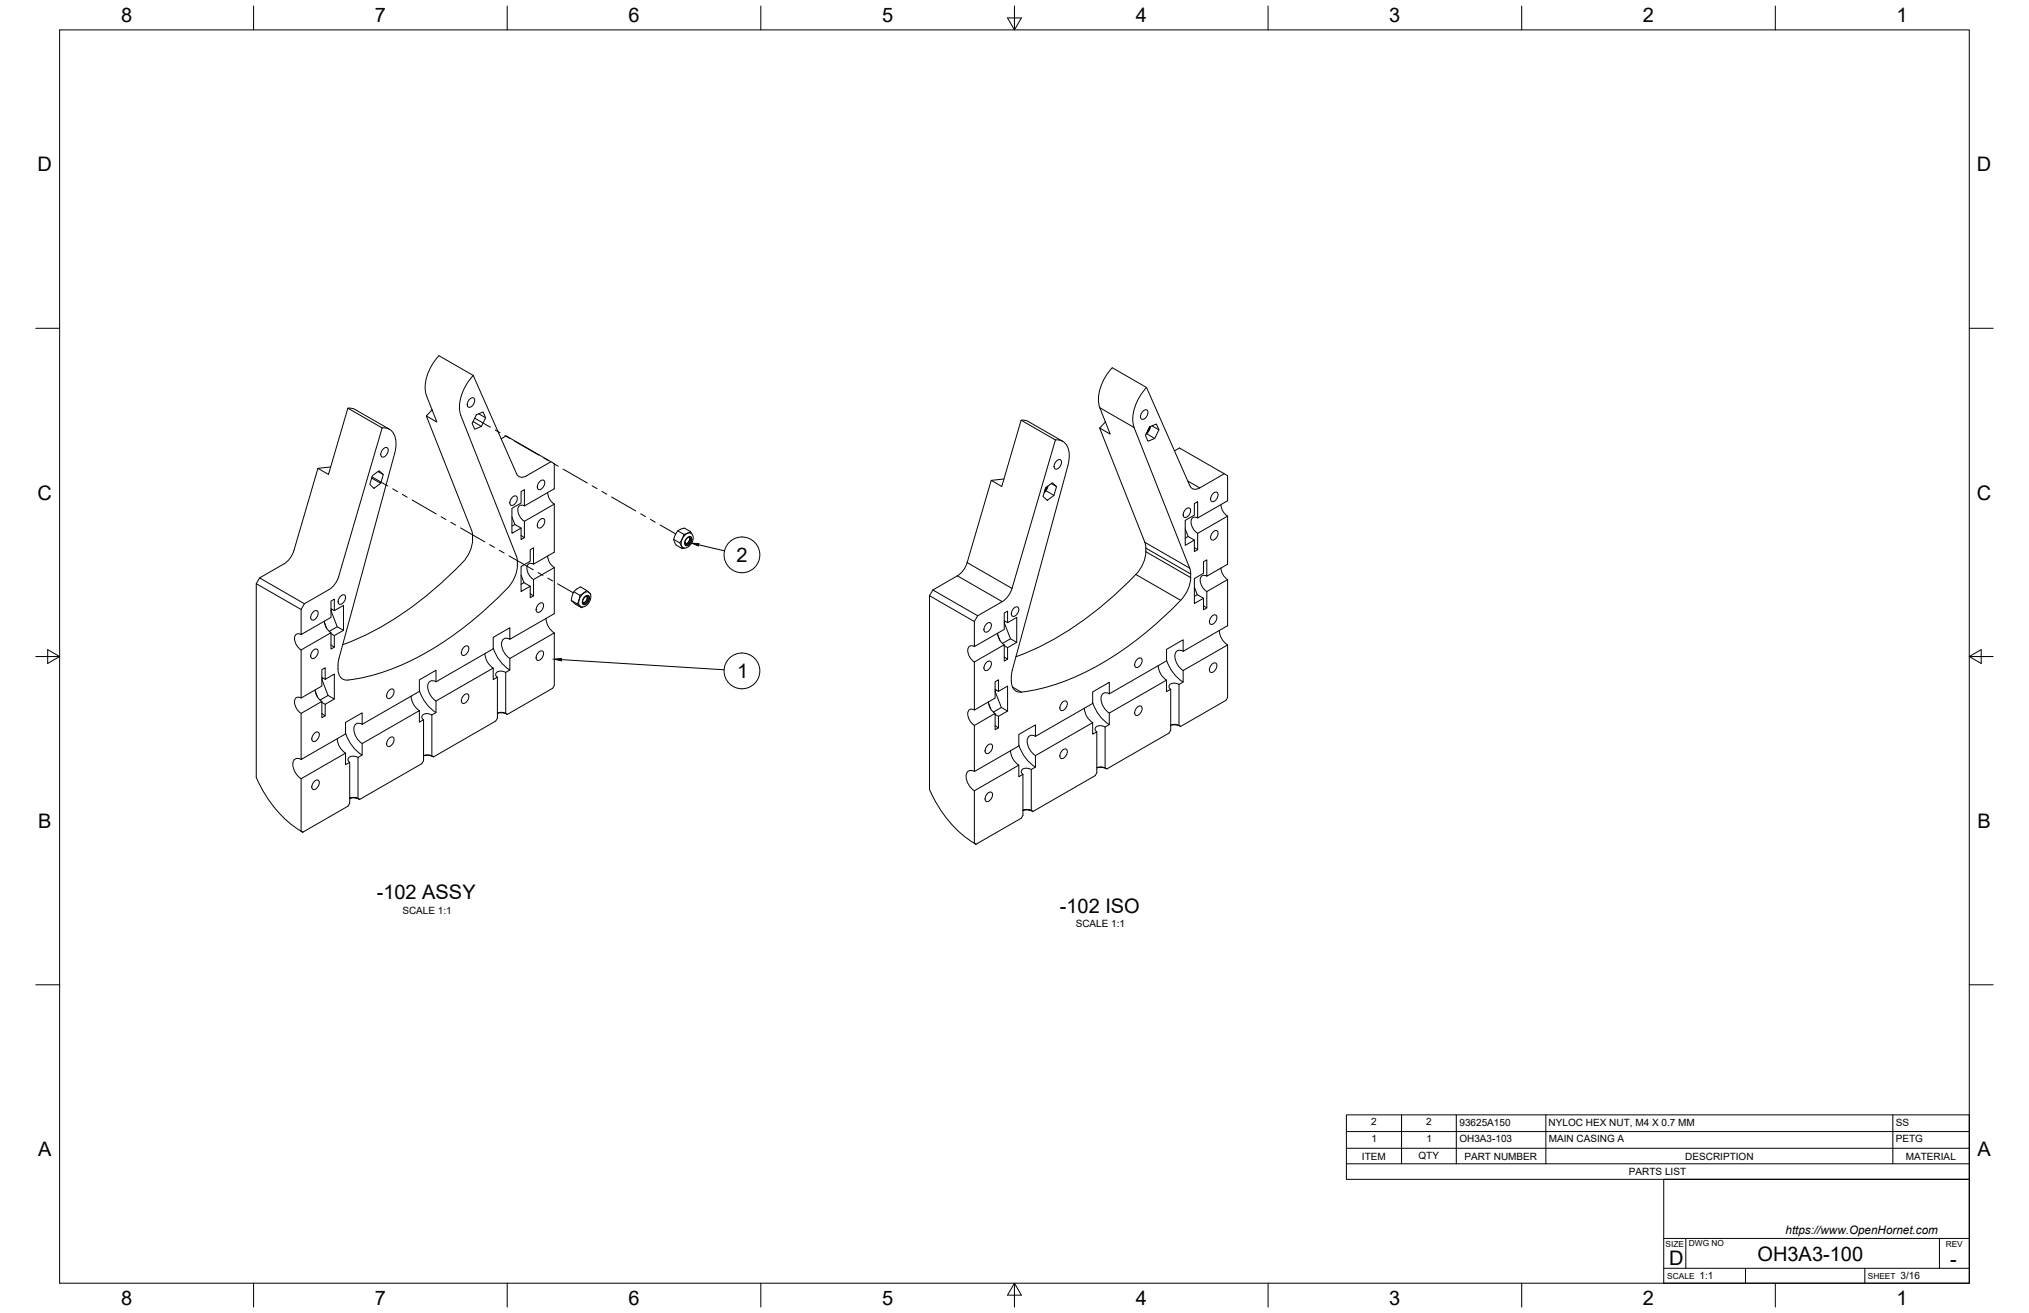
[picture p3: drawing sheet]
<svg xmlns="http://www.w3.org/2000/svg" width="864mm" height="559mm" viewBox="0 0 864 559" stroke-linecap="round" stroke-linejoin="round" font-family="sans-serif">
<!-- layer: Visible -->
<g fill="none" stroke="#000" stroke-width=".43">
<path d="M201.4 159.8l-14.6-8.4a19.5 19.5 0 0 0-5.6 16l.3 1M201.4 159.8l18.5 41.9M201.4 159.8a19.5 19.5 0 0 0-5.6 16l.3 1M148.1 173.7l1.6 .1 1.5 .5 14.6 8.4M181.5 177l19.2 48.7 .4 1.4v2.6M181.5 168.4l4.4 11.2-4.4-2.6 2.4-2.5M196.1 176.8l23.7 59.9M200 169.8a1.13 1.13 0 0 1 1.6-.4 1.13 1.13 0 0 1 .4 1.5 2.52 2.52 0 0 1-2.7 2.4 2.53 2.53 0 0 1 .7-3.5zM201.3 179.4l3.6 2.1M202.7 176.5l2.9-1.2 1.1 2.5-1.8 3.7-2.9 1.2-1-2.5zM203.7 176.1l3 1.7M434.6 178.8l1.7 .1 1.5 .5 14.5 8.4"/>
<path d="M486.6 174.9a1.13 1.13 0 0 1 1.5-.4 1.13 1.13 0 0 1 .4 1.5 2.52 2.52 0 0 1-2.6 2.4 2.53 2.53 0 0 1 .7-3.5zM488 164.9l18.5 41.9a2.66 2.66 0 0 0 4.2 .8l10.4-6M488 164.9l-14.6-8.4a19.5 19.5 0 0 0-5.6 16l4.7 12.2-4.5-2.5 2.5-2.6M488 164.9a19.5 19.5 0 0 0-5.6 16l24.1 61.3 .3 2M140.7 198.7l-5.4 .6M162.7 182.1a5.2 5.2 0 0 1 5.8 5.4v2.6l-.5 2.9M163.2 191a1.13 1.13 0 0 1 1.6-.5 1.13 1.13 0 0 1 .4 1.6 2.52 2.52 0 0 1-2.7 2.4 2.53 2.53 0 0 1 .7-3.5zM168 193l-23.7 87.1M213.3 186.8l2.1-1.3 20.5 11.8v10.7l-12.7 7.3v-6.9l-1.4 .8v4.9l-3.9 2.2v10.7l3.9-2.3v4.9l1.4-.8v-6.9l12.7-7.4M234.5 196.5l-10.4 6a2.66 2.66 0 0 1-4.2-.8M449.2 187.2l-18.5 63.2a10.1 10.1 0 0 1-4.1 5.7l-10.5 6-1.4 2.4v10.7l12.7-7.3v-7l1.5-.8v4.9l3.9-2.2v10.6l-3.9 2.2v4.9l-1.5 .8v-6.9l-12.7 7.3v20.5l8.8-5.1v-6.9l1.5-.9v4.9l3.9-2.2v10.6l-3.9 2.3v4.9l-1.5 .8v-7l-8.8 5.1v19.7l18.9-10.9v-4.9l7.1-4.1v4.9l24.4-14v-4.9l7-4.1v4.9l24.4-14v-4.9l7.1-4.1v4.9l18.9-10.9v-19.6M449.2 187.2l-14.6-8.4-8.2 28.2-4.5-2.6-10.2 35a10.1 10.1 0 0 1-4.2 5.7"/>
<path d="M449.2 187.2a5.2 5.2 0 0 1 5.8 5.5l.1 2.5-.6 2.9-23.6 87.1-.5 3M449.8 196.1a1.13 1.13 0 0 1 1.6-.4 1.13 1.13 0 0 1 .4 1.5 2.52 2.52 0 0 1-2.7 2.4 2.53 2.53 0 0 1 .7-3.5zM468 182.2l19.3 48.6a14.3 14.3 0 0 1-3.9 13.7 138.9 138.9 0 0 1-51 35M488 184.6l3.5 2M489 182.2l-.6 1.3M489.3 181.7l2.9-1.3 1.1 2.5-1.8 3.7-2.9 1.2-1.1-2.5zM489.7 181.5l-.5 1.6-1.4 1.7M490.3 181.2l3 1.7M499.9 191.9l2.1-1.3 20.5 11.9v10.6l-12.7 7.4v-7l-1.4 .8v4.9l-3.9 2.3v10.6l3.9-2.2v4.9l1.4-.8v-7l12.7-7.3M158.2 203.5l3.8 2.2M158.5 202.5l2.9-2.2 1.7 1.7-1.1 3.7-2.8 2.1-1.8-1.6zM160.9 200.7l2.2 1.3"/>
<path d="M218.2 211.5a1.13 1.13 0 0 1 1.5-.4 1.13 1.13 0 0 1 .4 1.6 2.52 2.52 0 0 1-2.6 2.3 2.53 2.53 0 0 1 .7-3.5zM223.2 215.3a1.86 1.86 0 0 0-2.3 .1 1.86 1.86 0 0 0-.5 2.3l1.2 2.7 1.6 1.5M229.9 204.8a1.13 1.13 0 0 1 1.5-.4 1.13 1.13 0 0 1 .4 1.5 2.52 2.52 0 0 1-2.6 2.4 2.53 2.53 0 0 1 .7-3.5zM233.1 209.6a6.2 6.2 0 0 0 2.8 4.9M235.9 214.5v20.5l-8.8 5.1v-6.9l-1.4 .8v4.9l-3.9 2.2v10.6l3.9-2.2v4.9l1.4-.8v-7l8.8-5M427.3 203.9l-5.4 .5M445.1 207.6l2.8-2.1 1.8 1.6-1.1 3.7-2.9 2.1-1.8-1.6zM445.2 208.9l3.4 1.9M445.3 207.4l-.5 1M445.5 207.3l-.8 1.4M446.1 206.8l-.6 1.6-1.1 1.3M447.5 205.8l2.2 1.3"/>
<path d="M504.8 216.7a1.13 1.13 0 0 1 1.5-.5 1.13 1.13 0 0 1 .4 1.6 2.52 2.52 0 0 1-2.7 2.3 2.53 2.53 0 0 1 .8-3.4zM516.4 209.9a1.13 1.13 0 0 1 1.6-.4 1.13 1.13 0 0 1 .4 1.6 2.52 2.52 0 0 1-2.7 2.3 2.53 2.53 0 0 1 .7-3.5zM519.7 214.8a6.3 6.3 0 0 0 2.8 4.9M522.5 219.7v20.4l-8.8 5.1v-6.9l-1.5 .8v4.9l-3.8 2.2v10.7l3.8-2.3v4.9l1.5-.8v-6.9l8.8-5.1M120.9 239.9l-10.4 6.1M120.9 239.9a9.9 9.9 0 0 0 4.2-5.6l10.2-35 4.5 2.6 8.3-28.2 14.5 8.4-18.4 63.2a10.1 10.1 0 0 1-4.2 5.6l-10.4 6-1.4 2.5v10.7l12.7-7.4v-6.9l1.4-.8v4.9l3.9-2.3v10.7l-3.9 2.2v4.9l-1.4 .8v-6.9l-12.7 7.3v20.5l8.8-5.1v-7l1.4-.8v4.9l3.9-2.2v10.6l-3.9 2.2v5l-1.4 .8v-7l-8.8 5.1v19.6l18.9-10.8v-5l7-4v4.9l24.4-14v-5l7.1-4v4.9l24.3-14.1v-4.8l7.1-4.1v4.9l18.9-10.9v-19.6M201.1 229.7a16.1 16.1 0 0 1-6.3 11.7 137.2 137.2 0 0 1-48.9 33M217.9 220l1.2 3.2 2.7 1.5M219.1 223.2l-1.2 .7M219.8 236.6l.4 2.5M220.2 239.1v1.6M221.8 227.9l1.4 .9"/>
<path d="M229.9 221.2a1.13 1.13 0 0 1 1.5-.4 1.13 1.13 0 0 1 .4 1.5 2.52 2.52 0 0 1-2.6 2.4 2.53 2.53 0 0 1 .7-3.5zM233.1 236.6a6.2 6.2 0 0 0 2.8 4.9M286.7 229.6l2.6 1.4M288.5 225.9l2.6 1.5M290.4 229.3l-.4 .7a1.59 1.59 0 0 0 .1 2.5v.1a.68 .68 0 0 0 .4 .8 .68 .68 0 0 0 .8-.2M291.4 227.8a1.97 1.97 0 0 1 2.9-.7l.7 1.6-.5 2.2-1.5 1.8-1.8 .5a1.76 1.76 0 0 1-1.2-2.8zM291.7 231.5a2.14 2.14 0 0 0 1.6-2.8 2.11 2.11 0 0 1-1.5 2.8M292.4 229.1l1.1-.4a1.8 1.8 0 0 1 .1 2 1.8 1.8 0 0 1-1.8 .9l-.2-1.2zM292.5 228.8a1.2 1.2 0 0 1 1.8-.2 1.2 1.2 0 0 1-.1 1.8l-.5 1a1.27 1.27 0 0 1-1.9 .8 1.27 1.27 0 0 1-.2-2zM293.9 226.3l-2.8-1.5-2.6 1.1-1.2 1.9-.6 1.8 .8 1.9 .3 .5 2.6 1.5M293.9 228.4a2.56 2.56 0 0 1-2.1 3.7M294.5 227.2l-.1-.1a.74 .74 0 0 0-.6-.7 .74 .74 0 0 0-.8 .4l-.9 .3a1.26 1.26 0 0 0-1.4 1.6l-.3 .6"/>
<path d="M504.5 225.1l1.2 3.2 2.7 1.6M505.7 228.3l-1.2 .7M508.4 233l1.4 .9M509.8 220.4a1.86 1.86 0 0 0-2.4 .1 1.86 1.86 0 0 0-.4 2.3l1.2 2.7 1.6 1.5M516.4 226.3a1.13 1.13 0 0 1 1.6-.4 1.13 1.13 0 0 1 .4 1.5 2.52 2.52 0 0 1-2.7 2.4 2.53 2.53 0 0 1 .7-3.5zM109.1 248.4v82.5a49.5 49.5 0 0 0 19.1 22.8M129.6 256.9l-19.1-10.9-1.4 2.4 19.1 11M140.9 259.9l2.6 6.8 2.7 1.6M140.9 259.1l1.4 .8M141.3 259.3l-.4 .6M145.1 253.6a1.13 1.13 0 0 1 1.5-.4 1.13 1.13 0 0 1 .4 1.6 2.52 2.52 0 0 1-2.6 2.3 2.53 2.53 0 0 1 .7-3.5zM216 250.4a138.4 138.4 0 0 1-51.2 35 56.6 56.6 0 0 1-18.2 3.9 4.3 4.3 0 0 1-2.7-4.7v-1.5"/>
<path d="M220.2 240.7a15 15 0 0 1-4.2 9.7M221.8 244.8l1.2 3.2 2.7 1.5M223 248l-1.2 .7M225.7 252.6l1.4 1M227.1 240.1a1.86 1.86 0 0 0-2.3 0 1.86 1.86 0 0 0-.5 2.3l1.2 2.8 1.6 1.4M229.4 257.1a1.13 1.13 0 0 1 1.5-.5 1.13 1.13 0 0 1 .4 1.6 2.52 2.52 0 0 1-2.7 2.3 2.53 2.53 0 0 1 .8-3.4zM243.2 255.5l2.5 1.5M244.2 251.9l2.6 1.5M246.8 257.9l.1 .1a.75 .75 0 0 0 1.2 .3M248.4 252.4l-.5 .4a1.87 1.87 0 0 0-1.4 2.3l-.2 .8a.9 .9 0 0 0-.5 .9 .9 .9 0 0 0 .6 .8l.4 .3M248.4 252.4a4.3 4.3 0 0 0-1.6 5.5M248.8 254.2l1.1-.4a1.8 1.8 0 0 1 .1 2 1.8 1.8 0 0 1-1.8 .9l-.1-1.2z"/>
<path d="M248.9 253.9a1.2 1.2 0 0 1 1.8-.2 1.2 1.2 0 0 1 0 1.8l-.6 1a1.27 1.27 0 0 1-1.8 .8 1.27 1.27 0 0 1-.3-2zM249.7 251.3l-2.6-1.5-.4 .2-2.5 1.9-.9 2.6a2.3 2.3 0 0 0 1.5 2.6l2.7 1.5M249.8 253.8a2.11 2.11 0 0 1-1.6 2.8 2.14 2.14 0 0 0 1.6-2.8M250.4 253.5a2.56 2.56 0 0 1-2.2 3.7M250.5 252l1 1.5-.1 1.5-.6 1.2-1 1.3-1 .6-1.1 .2-.9-.4M250.5 252l-.7-.1-1.4 .5M250.6 252.1l-.1-.1a.84 .84 0 0 0-.8-.7 .84 .84 0 0 0-.8 .7l-.5 .4M251 252.4l.4 .8M395.6 253.5v82.5a49.6 49.6 0 0 0 19.1 22.9M407.5 245.1l-10.5 6M431.6 258.8a1.13 1.13 0 0 1 1.6-.5 1.13 1.13 0 0 1 .4 1.6 2.52 2.52 0 0 1-2.7 2.3 2.53 2.53 0 0 1 .7-3.4zM506.8 244.3a14.7 14.7 0 0 1-4.3 11.2 138.5 138.5 0 0 1-51.1 35.1l-11.2 3.1a14.5 14.5 0 0 1-7.1 .7 4.3 4.3 0 0 1-2.7-4.7v-1.5"/>
<path d="M508.4 249.9l1.2 3.2 2.6 1.5M509.6 253.1l-1.2 .7M512.2 257.8l1.5 .9M513.7 245.2a1.86 1.86 0 0 0-2.4 .1 1.86 1.86 0 0 0-.4 2.2l1.2 2.8 1.6 1.5M519.7 241.7a6.3 6.3 0 0 0 2.8 5M128.2 270.1a1.86 1.86 0 0 0-2.3 0 1.86 1.86 0 0 0-.5 2.3l1.2 2.7 1.6 1.5M133.4 276.7a1.13 1.13 0 0 1 1.6-.4 1.13 1.13 0 0 1 .4 1.6 2.52 2.52 0 0 1-2.7 2.3 2.53 2.53 0 0 1 .7-3.5zM133.4 260.4a1.13 1.13 0 0 1 1.6-.5 1.13 1.13 0 0 1 .4 1.6 2.52 2.52 0 0 1-2.7 2.3 2.53 2.53 0 0 1 .7-3.4zM138.1 264.4a6.2 6.2 0 0 0 2.8 4.9M138.1 265l.9 2.4M140.9 269.7l1.4 .8M140.9 274.5l1.4 .9"/>
<path d="M143.5 266.7l-3.4 2M197.5 275.4a1.13 1.13 0 0 1 1.6-.4 1.13 1.13 0 0 1 .4 1.5 2.52 2.52 0 0 1-2.7 2.4 2.53 2.53 0 0 1 .7-3.5zM206.4 278.2a7.8 7.8 0 0 0 3.5 6.1M209.9 275.8a17.3 17.3 0 0 0 7.1 9.3M217 272.1a2.29 2.29 0 0 0-2.9 0 2.29 2.29 0 0 0-.6 2.8 7.9 7.9 0 0 0 3.5 5.3M229.4 277.5a1.13 1.13 0 0 1 1.5-.4 1.13 1.13 0 0 1 .4 1.5 2.52 2.52 0 0 1-2.7 2.4 2.53 2.53 0 0 1 .8-3.5zM232.4 263.2a7.8 7.8 0 0 0 3.5 6.2M414.7 275.2a1.86 1.86 0 0 0-2.3 0 1.86 1.86 0 0 0-.4 2.3l1.1 2.8 1.6 1.4M416.1 262.1l-19.1-11-1.4 2.4 19.1 11M420 265.5a1.13 1.13 0 0 1 1.5-.4 1.13 1.13 0 0 1 .4 1.5 2.52 2.52 0 0 1-2.6 2.4 2.53 2.53 0 0 1 .7-3.5zM424.6 269.5a6.3 6.3 0 0 0 2.9 4.9M424.7 270.1l.9 2.5"/>
<path d="M427.4 265l2.7 6.9 2.7 1.5M427.4 274.8l1.5 .8M427.4 264.2l1.5 .8M427.5 279.6l1.4 .9M427.9 264.4l-.5 .6M430.1 271.9l-3.4 1.9M503.6 277.2a2.29 2.29 0 0 0-2.9 0 2.29 2.29 0 0 0-.6 2.8 7.9 7.9 0 0 0 3.5 5.4M515.9 262.2a1.13 1.13 0 0 1 1.6-.4 1.13 1.13 0 0 1 .4 1.5 2.52 2.52 0 0 1-2.7 2.4 2.53 2.53 0 0 1 .7-3.5zM519 268.3a7.8 7.8 0 0 0 3.5 6.2M128.2 297.1a1.86 1.86 0 0 0-2.3 0 1.86 1.86 0 0 0-.5 2.3l1.2 2.7 1.6 1.5M134.2 293.6a6.2 6.2 0 0 0 2.8 4.9M134.2 294.2l.9 2.5"/>
<path d="M137 298.9l1.4 .8M137 288.3l1.4 .8M137.4 288.5l-.4 .6 2.6 6.9M142.3 297.5l-2.7-1.5-3.4 1.9M144.3 280.1l-.4 3M165.7 293.7a1.13 1.13 0 0 1 1.6-.4 1.13 1.13 0 0 1 .4 1.5 2.52 2.52 0 0 1-2.7 2.4 2.53 2.53 0 0 1 .7-3.5zM175 296.3a7.8 7.8 0 0 0 3.5 6.1M178.5 293.9a17.3 17.3 0 0 0 7.1 9.3M185.6 290.2a2.29 2.29 0 0 0-2.9 0 2.29 2.29 0 0 0-.6 2.8 7.9 7.9 0 0 0 3.5 5.3M197.5 295.8a1.13 1.13 0 0 1 1.6-.4 1.13 1.13 0 0 1 .4 1.5 2.52 2.52 0 0 1-2.7 2.4 2.53 2.53 0 0 1 .7-3.5zM211.7 288.2l-1.8 1v-4.9l-24.3 14v5l-1.8 1M215.2 286.2l1.8-1v-5l18.9-10.8v22.3l-.7 1.2-19.3 11.1-2.1-.6-2.1 .2 2-.4 2.2 .8"/>
<path d="M420 281.8a1.13 1.13 0 0 1 1.5-.4 1.13 1.13 0 0 1 .4 1.6 2.52 2.52 0 0 1-2.6 2.3 2.53 2.53 0 0 1 .7-3.5zM420.7 298.7a6.3 6.3 0 0 0 2.9 4.9M420.8 299.4l.9 2.4M423.5 293.4l1.5 .8M424 293.7l-.5 .6 2.7 6.8M452.3 298.8a1.13 1.13 0 0 1 1.5-.4 1.13 1.13 0 0 1 .4 1.6 2.52 2.52 0 0 1-2.6 2.3 2.53 2.53 0 0 1 .7-3.5zM465.1 299a17.3 17.3 0 0 0 7.1 9.4M472.2 295.3a2.29 2.29 0 0 0-2.9 0 2.29 2.29 0 0 0-.6 2.8 7.9 7.9 0 0 0 3.5 5.4M484.1 280.5a1.13 1.13 0 0 1 1.6-.4 1.13 1.13 0 0 1 .4 1.5 2.52 2.52 0 0 1-2.7 2.4 2.53 2.53 0 0 1 .7-3.5zM493 283.3a7.8 7.8 0 0 0 3.5 6.1M496.5 280.9a17.3 17.3 0 0 0 7.1 9.4M498.3 293.3l-1.8 1v-4.8l-24.4 14v4.9l-1.7 1"/>
<path d="M501.8 291.3l1.8-1v-4.9l18.9-10.9v22.3l-.7 1.2-19.3 11.2-2.2-.7-2 .2 2-.4 2.2 .9M515.9 282.6a1.13 1.13 0 0 1 1.6-.4 1.13 1.13 0 0 1 .4 1.6 2.52 2.52 0 0 1-2.7 2.3 2.53 2.53 0 0 1 .7-3.5zM133.9 312a1.13 1.13 0 0 1 1.5-.4 1.13 1.13 0 0 1 .4 1.6 2.52 2.52 0 0 1-2.6 2.3 2.53 2.53 0 0 1 .7-3.5zM137 303.7l1.4 .9M143.5 314.4a7.8 7.8 0 0 0 3.6 6.1M147.1 312a17.3 17.3 0 0 0 7 9.3M154.1 308.3a2.29 2.29 0 0 0-2.8 0 2.29 2.29 0 0 0-.6 2.8 7.9 7.9 0 0 0 3.4 5.3M165.7 314.1a1.13 1.13 0 0 1 1.6-.4 1.13 1.13 0 0 1 .4 1.6 2.52 2.52 0 0 1-2.7 2.3 2.53 2.53 0 0 1 .7-3.5zM180.3 306.3l-.8-1 .8-1.3 1.6-.3 1.9 .6v17.4M215.2 303.6v-17.4l-2.6-.6-1.1 .4-.5 1 .2 .7 .5 .5v17.5l-.7 1.2-26.5 15.2-2.2-.6-2 .2 2.1-.4 2.1 .8M414.7 302.2a1.86 1.86 0 0 0-2.3 0 1.86 1.86 0 0 0-.4 2.3l1.1 2.8 1.6 1.4M420.4 317.1a1.13 1.13 0 0 1 1.6-.4 1.13 1.13 0 0 1 .4 1.6 2.52 2.52 0 0 1-2.7 2.3 2.53 2.53 0 0 1 .7-3.5z"/>
<path d="M423.5 304.1l1.5 .8M423.6 308.8l1.4 1M428.9 302.6l-2.7-1.5-3.4 2M430.1 319.5a7.8 7.8 0 0 0 3.6 6.1M433.7 317.1a17.3 17.3 0 0 0 7 9.4M440.7 313.4a2.29 2.29 0 0 0-2.9 0 2.29 2.29 0 0 0-.6 2.8 7.9 7.9 0 0 0 3.5 5.4M452.3 319.3a1.13 1.13 0 0 1 1.5-.5 1.13 1.13 0 0 1 .4 1.6 2.52 2.52 0 0 1-2.6 2.3 2.53 2.53 0 0 1 .7-3.4zM461.5 301.4a7.8 7.8 0 0 0 3.6 6.1M466.8 311.4l-.7-.9 .2-.9 .5-.4 1.7-.4 1.9 .6v17.4M484.1 300.9a1.13 1.13 0 0 1 1.6-.4 1.13 1.13 0 0 1 .4 1.6 2.52 2.52 0 0 1-2.7 2.3 2.53 2.53 0 0 1 .7-3.5zM501.8 308.7v-17.4l-2.6-.5-1.2 .4-.5 .8 .2 .8 .6 .5v17.5l-.7 1.2-26.5 15.3-2.2-.7-2.1 .2 2.2-.4 2.1 .9M128.2 331.4l18.9-10.9v4.9l1.7-1v17.5l-.7 1.2-19.2 11.1-.7-.4z"/>
<path d="M128.2 323.2a2.29 2.29 0 0 0-2.9 0 2.29 2.29 0 0 0-.6 2.8 7.9 7.9 0 0 0 3.5 5.4M133.9 332.5a1.13 1.13 0 0 1 1.5-.5 1.13 1.13 0 0 1 .4 1.6 2.52 2.52 0 0 1-2.6 2.4 2.53 2.53 0 0 1 .7-3.5zM148.9 339.7l2.1-.3 2.1 .8-2.1-.6zM152.4 339.8v-17.4l1.7-1v-4.9l24.4-14.1v4.9l1.8-1v17.5l-.7 1.2-26.5 15.2M152.4 322.4l-2-.6-1.6 .3-.7 1.1 .7 1.2M414.7 336.6l18.9-11v5l1.8-1.1v17.5l-.7 1.2-19.3 11.1-.7-.4zM414.7 328.3a2.29 2.29 0 0 0-2.9 0 2.29 2.29 0 0 0-.6 2.9 7.9 7.9 0 0 0 3.5 5.3M420.4 337.6a1.13 1.13 0 0 1 1.6-.4 1.13 1.13 0 0 1 .4 1.5 2.52 2.52 0 0 1-2.7 2.4 2.53 2.53 0 0 1 .7-3.5zM438.9 327.5l-2-.6-1.5 .4-.7 1 .1 .7 .6 .5M128.1 353.7l.8 .5M414.6 358.8l.8 .5M435.5 344.8l2.1-.3 2.1 .9-2.1-.7z"/>
<path d="M438.9 345v-17.5l1.8-1v-4.9l24.4-14v4.9l1.7-1.1v17.5l-.7 1.2-26.4 15.3"/>
</g>
<!-- layer: Tweak Trail -->
<g fill="none" stroke="#000" stroke-width=".43">
<path d="M202 178l6.7 3.8M210.8 183l2 1.2M214.9 185.4l2.1 1.2M219 187.7l10.3 6M231.4 194.9l2.1 1.2M235.5 197.3l2.1 1.2M239.7 199.6l10.3 6M158.3 203l6.8 3.8M167.1 208l2.1 1.2M171.3 210.4l2 1.2M175.4 212.8l10.3 5.9M187.7 219.9l2.1 1.2"/>
<path d="M252.1 206.8l2 1.2M256.2 209.1l2 1.2M260.3 211.5l10.3 6M272.7 218.7l2 1.1M191.9 222.3l2.1 1.2M196 224.7l10.3 5.9M208.4 231.8l2.1 1.2M212.5 234.2l2.1 1.2M216.6 236.6l10.4 5.9M276.8 221l2.1 1.2M280.9 223.4l6.7 3.8M229 243.7l2.1 1.2"/>
<path d="M233.2 246.1l2 1.1M237.3 248.4l6.7 3.9"/>
</g>
<!-- layer: Visible Narrow -->
<path d="M468.1 173.5l14.6 8.4M489.4 181.6l-.4 1.5-1 1.3M445.8 207l-1.3 2.4M505.6 204.7l5 2.9M411.6 239.4l19.1 11M487.3 230.8l19 11M487.7 234.8l19.1 11M487.7 233.3l19.1 11M407.5 245.1l19.1 11M483.4 244.5l19.1 11M430.9 292.4l3.8 2.2" fill="none" stroke="#000" stroke-width=".43"/>
<!-- layer: Border -->
<g fill="none" stroke="#000" stroke-width=".43">
<path d="M25.4 12.7h812.8v533.4h-812.8zM107.9 2.6v10.1M215.9 2.6v10.1M323.8 2.6v10.1M428.8 7.6h5.9l-2.9 5.1zM431.8 2.6v10.1M539.7 2.6v10.1M647.7 2.6v10.1M755.6 2.6v10.1M15.2 139.7h10.2M838.2 139.7h10.1M15.2 279.4h10.2"/>
<path d="M20.3 276.5l5.1 2.9-5.1 3zM838.2 279.4l5.1-2.9v5.9zM838.2 279.4h10.1M15.2 419.1h10.2M838.2 419.1h10.1M107.9 546.1v10.2M215.9 546.1v10.2M323.8 546.1v10.2M431.8 546.1l2.9 5.1h-5.9zM431.8 546.1v10.2M539.7 546.1v10.2M647.7 546.1v10.2"/>
<path d="M755.6 546.1v10.2"/>
</g>
<!-- layer: Parts Lists -->
<path d="M573.1 474.5h265.1v27.4h-265.1zM596.5 474.5v20.8M619.8 474.5v20.8M658 474.5v20.8M805.6 474.5v20.8M573.1 495.3h265.1M573.1 488.7h265.1M573.1 481.6h265.1" fill="none" stroke="#000" stroke-width=".43"/>
<!-- layer: Balloons -->
<g fill="none" stroke="#000" stroke-width=".43">
<path d="M297.3 231.9l11.1 2.5M239 280.7l69.2 4.4"/>
<circle cx="315.8" cy="236.1" r="7.6"/>
<circle cx="315.8" cy="285.5" r="7.6"/>
</g>
<path d="M294.4 231.2l3.1 .2-.3 .9zM235.9 280.5l3.1-.3-.1 1z" fill="#000" stroke="#000" stroke-width=".43"/>
<!-- layer: Titleblock -->
<path d="M708.1 501.9h130.1v44.2h-130.1zM708.1 539.8h130.1M708.1 527.1h130.1M717.5 527.1v12.7M742.9 539.8v6.3M793.7 539.8v6.3M825.5 527.1v12.7" fill="none" stroke="#000" stroke-width=".43"/>
<g font-size="8.5">
<text x="51.6" y="9.4">8</text>
<text x="159.5" y="9.4">7</text>
<text x="267.5" y="9.4">6</text>
<text x="375.4" y="9.3">5</text>
<text x="483.4" y="9.4">4</text>
<text x="591.3" y="9.4">3</text>
<text x="699.3" y="9.4">2</text>
<text x="807.2" y="9.4">1</text>
<text x="16" y="72.9">D</text>
<text x="841.4" y="72.9">D</text>
<text x="16" y="212.6">C</text>
<text x="841.4" y="212.6">C</text>
<text x="313.5" y="239.2">2</text>
<text x="313.7" y="288.6">1</text>
<text x="16.2" y="352.3">B</text>
<text x="841.7" y="352.3">B</text>
<text x="160.3" y="382.6">-102 ASSY</text>
<text x="451.1" y="388.4">-102 ISO</text>
<text x="16.2" y="492">A</text>
<text x="841.7" y="492">A</text>
<text x="710.4" y="538.4">D</text>
<text x="748.1" y="536.7">OH3A3-100</text>
<text x="830.1" y="538.8">-</text>
<text x="51.6" y="555.5">8</text>
<text x="159.5" y="555.5">7</text>
<text x="267.5" y="555.5">6</text>
<text x="375.4" y="555.4">5</text>
<text x="483.4" y="555.5">4</text>
<text x="591.3" y="555.5">3</text>
<text x="699.3" y="555.5">2</text>
<text x="807.2" y="555.5">1</text>
</g>
<text font-size="5" x="760" y="525.2">https://www.OpenHornet.com</text>
<g font-size="4.3">
<text x="171.3" y="388.8">SCALE 1:1</text>
<text x="457.8" y="394.5">SCALE 1:1</text>
<text x="583.7" y="478.8">2</text>
<text x="607.1" y="478.8">2</text>
<text x="621.2" y="479.1">93625A150</text>
<text x="659.2" y="479.1">NYLOC HEX NUT, M4 X 0.7 MM</text>
<text x="807" y="479.1">SS</text>
<text x="583.8" y="485.9">1</text>
<text x="607.2" y="485.9">1</text>
<text x="621.2" y="486.2">OH3A3-103</text>
<text x="659.2" y="486.2">MAIN CASING A</text>
<text x="806.9" y="486.2">PETG</text>
<text x="579.7" y="493.5">ITEM</text>
<text x="603.7" y="493.4">QTY</text>
<text x="623.3" y="493.5">PART NUMBER</text>
<text x="717.3" y="493.5">DESCRIPTION</text>
<text x="811.2" y="493.5">MATERIAL</text>
<text x="693.3" y="500.1">PARTS LIST</text>
<text x="723.4" y="544.5">1:1</text>
<text x="809" y="544.5">3/16</text>
</g>
<g font-size="3.5">
<text x="708.9" y="530.9">SIZE</text>
<text x="718.9" y="530.5">DWG NO</text>
<text x="828.2" y="530.9">REV</text>
<text x="709.6" y="544.2">SCALE</text>
<text x="795" y="544.2">SHEET</text>
</g>
</svg>
